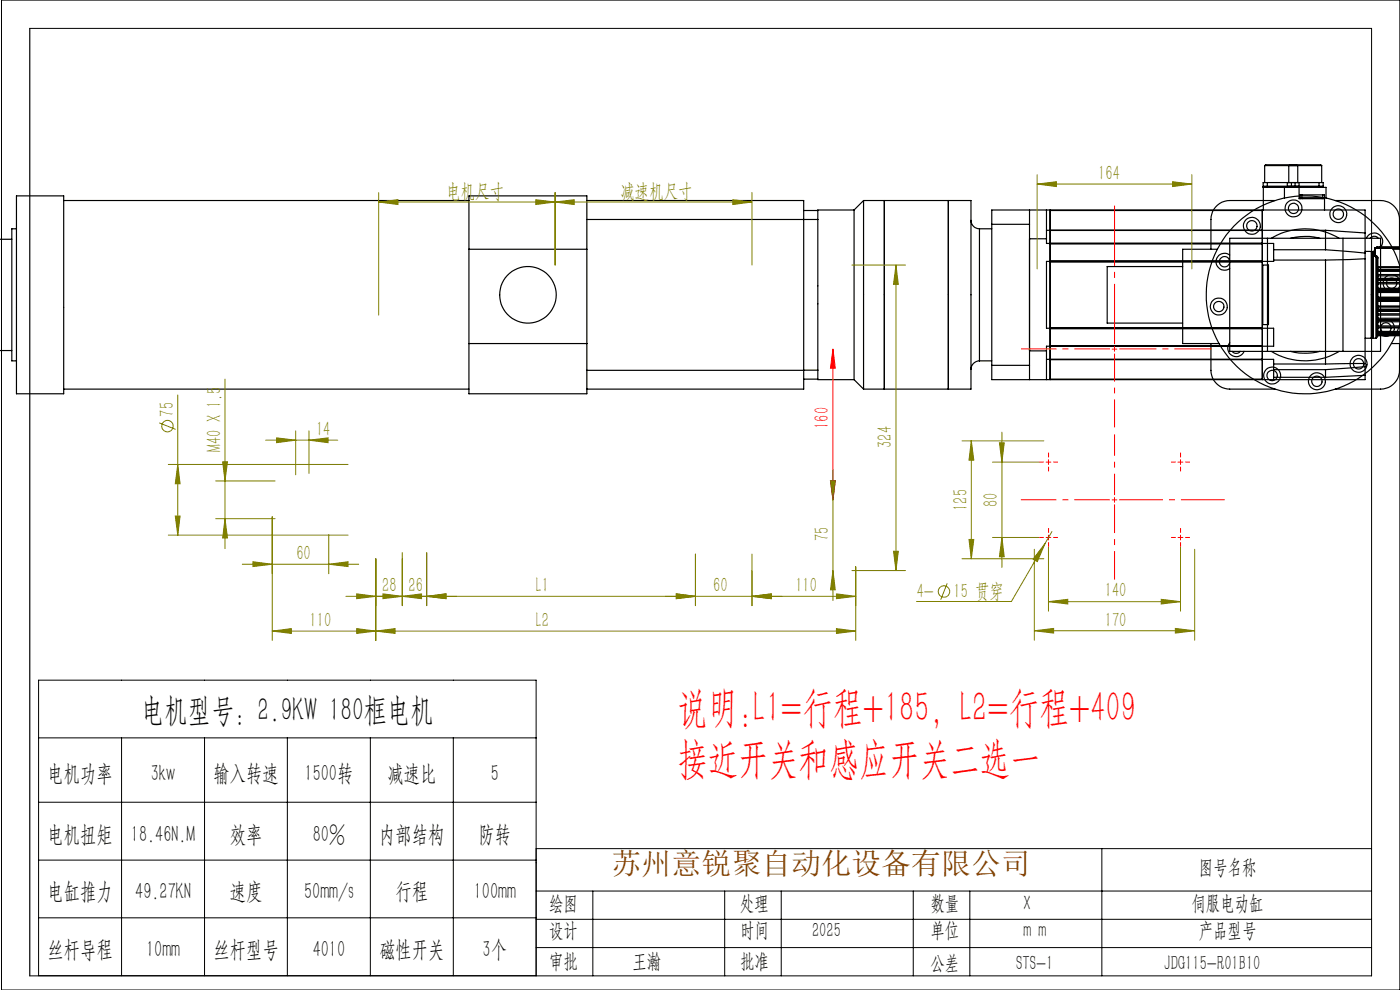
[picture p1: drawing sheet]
<svg xmlns="http://www.w3.org/2000/svg" width="297mm" height="210mm" viewBox="0 0 297 210" stroke-linecap="round" stroke-linejoin="round" font-family="sans-serif">
<g fill="none" stroke="#000" stroke-width=".25">
<path d="M6.3 6v201M268 39.7h13.3v2.3M268.3 35.1h7M268.3 35.1l.2-.1h6.6l.2 .1M268.3 35.1v3.6M268.9 38.7h-.9v5.8M268.9 38.7v1M272.5 39.7v2.3M273.1 39.5h.9zM273.1 39.7v-1h.9v1M273.4 35.1l.2-.1h6.6l.2 .1M273.4 35.1h7"/>
<path d="M273.4 35.1v3.6M274.7 39.5h.9zM274.7 39.7v-1h.9v3.4h5.4v2.4M275.3 35.1v3.6M275.6 39.7h.1M279.8 38.7h.9v1M279.8 38.7h-10.9M279.8 38.7v1M280.4 35.1v3.6M280.7 39.5h-12.7M0 50.8h2.5M3.5 41.5h10v42h-10z"/>
<path d="M3.5 48.5h-1v28h1M13.5 42.5h86M99.5 52.9v20M99.5 52.9h25M124.5 42.5v-1h-25v11.4M124.5 42.5h46v40h-46M124.5 42.5v4.1M124.5 46.6h49M124.5 46.6v32M170.5 44.7h3M173.5 46.6v31.9M173.5 44.7v1.9"/>
<path d="M181.2 44.5v36M181.2 44.5l-7.7 .2M183.2 42.5h22.8v40h-22.8M183.2 42.5v40M183.2 42.5l-2 2M187.6 42.5v40zM201.2 42.5v40zM206 46.7a1.81 1.81 0 0 0 1.8 1.8M207.8 48.5v28M207.8 48.5h2.6M210.4 47.6v-3.1h79.2v4.9M210.4 47.6h8"/>
<path d="M210.4 47.6v29.9M218.4 44.5v3.1M218.4 50.7h3.6M218.4 47.6v29.9M222 44.5v6.2M222 50.7v.9h48.2v3.8h-48.2v14.2h48.2v3.8h-48.2v1M222 48.9h.8M222.8 55.6v13.9M222.8 51.6v4M222.8 48.9v2.7M222.8 48.8v.1M222.8 55.3h45"/>
<path d="M222.8 44.5v4.3M222.8 51.7h45M222.8 55.6h45M222.8 51.6h45M222.8 48.9h45M222.8 48.8h45M222.8 44.7h45M250.9 56.5h-16v12h16M258.2 52.9h-7.3v20h7.7M260.9 50.5h32v24h-32zM260.9 54.1a1.79 1.79 0 0 0-2.4 .2 1.79 1.79 0 0 0 0 2.4 1.79 1.79 0 0 0 2.4 .2M267.8 55.6v13.9"/>
<path d="M267.8 51.6v4M267.8 48.9v2.7M267.8 48.8v.1M267.8 44.5v4.3M267.8 48.9h13.4M267.9 56.2h1.2v12.7h-1.2zM268.9 50.5v24M269.7 50.5a13.9 13.9 0 0 1 14.4 0M270.2 55.2h11M270.2 53h11M270.5 42.5h-9.6a4 4 0 0 0-4 4.1v6.3M273.8 50.5a12.7 12.7 0 0 1 6.2 0"/>
<path d="M275.9 41.9v.2M276.2 41.3h-.4v.6h.4M276.2 41.3v.6M276.2 41.9h4.4M276.2 41.3h4.4M276.3 41.9v.2M280.5 41.9v.2M280.6 41.3h.4v.6h-.4M280.6 41.3v.6M280.9 41.9v.2M281.2 55.2v22M281.2 53l8.4 .7"/>
<path d="M281.2 48.9v4.1M281.2 48.9l8.4 .5M283.3 42.5h9.6a4 4 0 0 1 4 4.1v6.3M284.9 50.5v24M289.6 54.9v22.2M289.6 54.9l-8.4 .3M289.6 53.7v1.2M289.6 49.4v4.3M289.6 53.3h1.3v18.4h-1.3M289.9 50.5a1.79 1.79 0 0 1 2.6-.8 1.79 1.79 0 0 1 .4 2.7M290.7 50.5l.2-.1a1.03 1.03 0 0 1 1.5 .1M290.9 53.4h.3"/>
<path d="M291.2 53.4v18.2M291.3 53.3l-.1 .1M291.3 53.3v18.4M291.3 53.3h.1M291.4 54.2l.4 .2M291.4 53.3v.9M291.6 53.2l-.2 .1M291.6 54l-.2 .2M291.6 54l.2 .2M291.6 52.6h.2M291.6 52.6v1.4M291.8 54.2v.2"/>
<path d="M291.8 52.6h-.2M291.8 52.6h.1M291.8 54.4h.1M291.8 54.2h.1M291.8 52.6v1.6M291.8 52.6h5.3M291.9 54.4l.2 .3M291.9 54.2v.2M291.9 54.2l.2 .1 .2 .4M291.9 54.4v17.3M292.1 54.7v16.9l-.2 .1M292.1 58.8l.2 .2"/>
<path d="M292.1 56.9l.2 .2M292.1 59.2l.2 .1M292.1 59.1l.2 .1M292.1 57.2l.2 .1M292.1 57.1l.2 .1M292.1 54.7h.2M292.3 59.3v.2M292.3 59.5l-.2 .2M292.3 59.9l-.2 .2 .2 .1M292.3 57.3v.3M292.3 57.6l-.2 .1M292.3 58.2l-.2 .1 .2 .2"/>
<path d="M292.3 59.9v.3M292.3 58.2v.3M292.3 56.6h-.2l.2 .2M292.3 56.6v.2M292.3 59v.2M292.3 57.1v.1M292.3 58.5v.5M292.3 56.8v.3M292.3 59h4.8M292.3 57.1h4.8M292.3 54.7v1.9M292.3 57.2v.1"/>
<path d="M292.3 57.6v.6M292.3 59.2v.1M292.3 59.5v.4M292.3 59.3h4.8M292.3 59.5h4.8M292.3 59.2h4.8M292.3 59.9h4.8M292.3 57.3h4.8M292.3 57.6h4.8M292.3 57.2h4.8M292.3 58.2h4.8M292.3 58.5h4.8"/>
<path d="M292.3 56.8h4.8M292.3 56.6h4.8M292.7 52.3h-.6v.3M292.7 52.3h4.4M292.7 52.3v.3M295.5 52.9h1.6M297.1 56.7a21 21 0 0 0-32.4-11.3 21 21 0 0 0 0 34.2 21 21 0 0 0 32.4-11.2M0 74.4h2.5M99.5 72.9v10.6h25v-1M99.5 72.9h25M124.5 78.6v3.9M173.5 78.5v1.9"/>
<path d="M173.5 78.5l-49 .1M207.8 76.5a1.81 1.81 0 0 0-1.8 1.8M207.8 76.5h2.6M210.4 77.5v3h79.2v-.9M210.4 77.5h8M218.4 77.5v3M218.4 74.4h3.6M222 74.4v6.1M222 76.2h48.2v4.3M222.8 69.5v3.9M222.8 73.4v.1M222.8 73.5v2.8"/>
<path d="M222.8 73.3h45M222.8 76.3v4.2M222.8 69.7h45M222.8 69.5h45M222.8 76.3h45M256.9 72.9v5.7a4 4 0 0 0 4 3.9h9.6M260.9 72.7a1.79 1.79 0 0 0 .4 2.7 1.79 1.79 0 0 0 2.6-.9M261.4 74.5l.7 .5 .6-.1 .4-.4M267.8 69.5v3.9M267.8 73.4v.1M267.8 73.5v2.8M267.8 76.3v4.2"/>
<path d="M269.7 74.5a13.9 13.9 0 0 0 14.4 0M270.2 77.2h11M270.2 78.4h11M273.8 74.5a12.5 12.5 0 0 0 6.2 0M281.2 78.4v1.6M289.6 77.1l-8.4 .1M289.6 77.8l-8.4 .6M289.6 77.1v.7M289.6 77.8v1.8M289.6 79.6l-8.4 .4M290.9 71.6h.3M291.2 71.6l.1 .1"/>
<path d="M291.3 71.7h.6M292.1 61l.2 .2M292.1 61.4h.2M292.1 63.2l.2 .2M292.1 61.3h.2M292.1 63.7h.2M292.1 65.4l.2 .2M292.1 67.4l.2 .1M292.1 69l.2 .1M292.1 70.2l.2 .1M292.1 70.9h.2M292.2 63.9h.1"/>
<path d="M292.2 61.2h.1M292.3 63.9l-.2 .2M292.3 66l-.2 .2M292.3 68l-.2 .1 .2 .2M292.3 69.5l-.2 .2M292.3 71.1l-.2 .3 .2-.2M292.3 61.4v.3M292.3 61.7l-.2 .2M292.3 63.4v.2M292.3 63.6l-.2 .1M292.3 61.8l-.2 .1 .2 .1M292.3 63l-.2 .1 .2 .1"/>
<path d="M292.3 65.6v.2M292.3 65.8l-.2 .1M292.3 65.9l-.2 .1M292.3 64.9h-.2l.2 .2M292.3 62v1M292.3 63v.2M292.3 61.8v.2M292.3 63.9v1M292.3 60.2v1M292.3 67.5v.3M292.3 67.8l-.2 .1M292.3 67.9l-.2 .1"/>
<path d="M292.3 66.6h-.2l.2 .2M292.3 64.9v.2M292.3 64.9h.1M292.3 66.6v.2M292.3 69.1v.3M292.3 69.4l-.2 .2M292.3 69.5l-.2 .1M292.3 68v.3M292.3 70.3v.2M292.3 70.5l-.2 .3M292.3 70.9v.2M292.3 61.2v.1"/>
<path d="M292.3 63.7v.2M292.3 65.9v.1M292.3 63.9h.1M292.3 67.9v.1M292.3 66v.6M292.3 68h-.2M292.3 69.5h.1M292.3 71.2h.1M292.3 61.2h4.8M292.3 63.9h4.8M292.3 66h4.8M292.3 68h4.8"/>
<path d="M292.3 69.5h4.8M292.3 71.2h4.8M292.3 61.2h.1M292.3 61.3v.1M292.3 61.7v.1M292.3 63.2v.2M292.3 63.6v.1M292.3 65.1v.5M292.3 65.8v.1M292.3 66.8v.7M292.3 67.8v.1M292.3 68.3v.8"/>
<path d="M292.3 69.4v.9M292.3 70.5v.4M292.3 71.1v.1M292.3 61.4h4.8M292.3 61.7h4.8M292.3 63.4h4.8M292.3 63.6h4.8M292.3 61.3h4.8M292.3 63.7h4.8M292.3 63.2h4.8M292.3 61.8h4.8M292.3 65.6h4.8"/>
<path d="M292.3 65.8h4.8M292.3 65.9h4.8M292.3 65.1h4.8M292.3 62h4.8M292.3 63h4.8M292.3 60.2h4.8M292.3 64.9h4.8M292.3 67.5h4.8M292.3 67.8h4.8M292.3 67.9h4.8M292.3 66.8h4.8M292.3 66.6h4.8"/>
<path d="M292.3 69.1h4.8M292.3 69.4h4.8M292.3 68.3h4.8M292.3 70.3h4.8M292.3 70.5h4.8M292.3 70.9h4.8M292.3 71.1h4.8M292.9 68.1a1.81 1.81 0 0 1 2.4 .2 1.81 1.81 0 0 1 0 2.5 1.81 1.81 0 0 1-2.4 .2M295.2 72.9h1.9M296.9 72.9v5.7a4 4 0 0 1-4 3.9h-9.6M297.1 70.6h-4.9l-.1 .2M297.1 70.6h-4.8l-.2 .2"/>
<path d="M13.5 82.5h86M170.5 80.4h3M173.5 80.4l7.7 .1M181.2 80.5l2 2M222.8 80.4h45M270.2 80h11"/>
<circle cx="259.8" cy="55.5" r="1.11"/>
<circle cx="265.6" cy="47.9" r="1.11"/>
<circle cx="265.6" cy="47.9" r="1.8"/>
<circle cx="274.4" cy="44.2" r="1.8"/>
<circle cx="274.4" cy="44.2" r="1.08"/>
<circle cx="283.9" cy="45.4" r="1.79"/>
<circle cx="283.9" cy="45.4" r="1.11"/>
<circle cx="112" cy="62.5" r="6"/>
<circle cx="258.6" cy="65" r="1.1"/>
<circle cx="258.6" cy="65" r="1.8"/>
<circle cx="269.9" cy="79.7" r="1.1"/>
<circle cx="269.9" cy="79.7" r="1.8"/>
<circle cx="288.2" cy="77.2" r="1.79"/>
<circle cx="288.2" cy="77.2" r="1.11"/>
<circle cx="294" cy="69.6" r="1.11"/>
<circle cx="295.2" cy="60.1" r="1.81"/>
<circle cx="295.2" cy="60.1" r="1.11"/>
<circle cx="279.4" cy="80.9" r="1.11"/>
<circle cx="279.4" cy="80.9" r="1.81"/>
</g>
<g fill="none" stroke="#808000" stroke-width=".21">
<path d="M220 39l4.1-.4v1zM220 37.1v19.9M220 39h32.8M248.7 38.6l4.1 .4-4.1 .6zM252.8 37.1v19.9M80.3 42.9l4.1-.5v1zM80.3 40.8v26M80.3 42.9h79.2M113.7 42.4l4.1 .5-4.1 .5zM117.8 42.9l4-.5v1zM117.8 40.8v15.4M155.5 42.4l4 .5-4 .5z"/>
<path d="M159.5 40.8v15.4M180.7 56.2h11.4M190.1 56.2l.5 4.1h-1.1zM190.1 56.2v64.8M33.8 89.7l3.5 1.4M35.7 98.5h38.1M37.7 98.5l.5 4.1h-1zM37.7 83.8v29.7M47.2 98h1.1l-.6 4zM47.7 80.4v36M56.4 93.4h15.2M58.7 92.9l4 .5-4 .5z"/>
<path d="M62.7 91.4v9.3M65.5 93.4l4.1-.5v1zM65.5 91.4v9M176.7 99.7v27.7M204.1 93.5h17.3M206.1 93.5l.5 4.1h-1zM206.1 93.5v25M210.5 98h9.9M212 93.9h1l-.5 4.1zM212.5 91.7v28.7M35.7 113.5h38.1M37.2 109.5h1l-.5 4z"/>
<path d="M45.8 110h12.5M45.8 102h12.5M47.7 110l.6 4.1h-1.1zM51.4 119.7h24.7M53.7 119.2l4 .5-4 .5zM57.7 109.6v26.2M69.7 119.7l4.1-.5v1zM69.7 113.4v8.3M79.7 118.5v17.3M85.3 117.2v11.3M90.5 117.2v11.3M147.5 117.5v11"/>
<path d="M159.5 117.5v11M176.2 101.9h1l-.5 4.1zM189.5 116.9h1.1l-.5 4.1zM204.1 118.5h17.3M205.6 114.4h1l-.5 4.1zM210.5 114h9.9M212.5 114l.5 4.1h-1zM219.4 116.5v19.3M221.7 115.3l-1.6 3.8-.9-.5zM221.7 115.3l-7.1 12.3h-20.1M222.4 116v13.6M223.2 112.7l-1.5 2.6"/>
<path d="M250.4 116v13.6M253.4 116.5v19.3M57.7 133.9l4.1-.6v1.1zM57.7 133.9h123.8M75.7 126l4 .5-4 .5zM75.7 133.3l4 .6-4 .5zM79.7 133.9l4.1-.6v1.1zM81.2 126l4.1 .5-4.1 .5zM85.3 126.5l4.1-.5v1zM90.5 126.5l4.1-.5v1zM143.5 126l4 .5-4 .5zM159.5 126.5l4.1-.5v1z"/>
<path d="M176.7 121l.5 4.1h-1zM177.4 133.3l4.1 .6-4.1 .5zM177.4 126l4.1 .5-4.1 .5zM180.7 121h11.4M181.5 126.5h-108.1M181.5 120.2v15.6M200.9 123.7l-1.3 3.5M219.4 133.8l4.1-.5v1zM219.4 133.8h34M222.4 127.6l4.1-.5v1zM222.4 127.6h28M246.3 127.1l4.1 .5-4.1 .5z"/>
<path d="M249.3 133.3l4.1 .5-4.1 .5z"/>
<circle cx="35.5" cy="90.4" r="1.22"/>
<circle cx="200.2" cy="125.5" r="1.22"/>
</g>
<g fill="none" stroke="#f00" stroke-width=".21">
<path d="M176.7 74l.5 4.1h-1zM176.7 74v32M235.9 74h1M236.4 73.5v1M221.9 98h1M222.4 97.5v1M249.9 98h1M250.4 97.5v1M176.2 101.9h1l-.5 4.1zM221.9 114h1M222.4 113.5v1M235.9 106h1"/>
<path d="M236.4 105.5v1M249.9 114h1M250.4 113.5v1"/>
</g>
<g fill="none" stroke="#f00" stroke-width=".21" stroke-dasharray="30.5 1.3 1.3 1.3" stroke-linecap="butt">
<path d="M221.4 98h-1M222.4 97v-1M222.4 99v1M223.4 98h1M249.4 98h-1M250.4 97v-1M250.4 99v1M251.4 98h1M221.4 114h-1M222.4 113v-1M222.4 115v1M223.4 114h1"/>
<path d="M249.4 114h-1M250.4 113v-1M250.4 115v1M251.4 114h1"/>
</g>
<path d="M236.4 73v-29.4" fill="none" stroke="#f00" stroke-width=".21" stroke-dasharray="30.5 1.3 1.3 1.3" stroke-dashoffset="17.7" stroke-linecap="butt"/>
<path d="M235.4 74h-18.8M235.4 106h-18.8" fill="none" stroke="#f00" stroke-width=".21" stroke-dasharray="30.5 1.3 1.3 1.3" stroke-dashoffset="23" stroke-linecap="butt"/>
<path d="M236.4 75v15.7" fill="none" stroke="#f00" stroke-width=".21" stroke-dasharray="30.5 1.3 1.3 1.3" stroke-dashoffset="24.6" stroke-linecap="butt"/>
<path d="M237.4 74h19.6" fill="none" stroke="#f00" stroke-width=".21" stroke-dasharray="30.5 1.3 1.3 1.3" stroke-dashoffset="22.6" stroke-linecap="butt"/>
<path d="M236.4 105v-12.9" fill="none" stroke="#f00" stroke-width=".21" stroke-dasharray="30.5 1.3 1.3 1.3" stroke-dashoffset="26" stroke-linecap="butt"/>
<path d="M236.4 107v16" fill="none" stroke="#f00" stroke-width=".21" stroke-dasharray="30.5 1.3 1.3 1.3" stroke-dashoffset="24.4" stroke-linecap="butt"/>
<path d="M237.4 106h22.4" fill="none" stroke="#f00" stroke-width=".21" stroke-dasharray="30.5 1.3 1.3 1.3" stroke-dashoffset="21.2" stroke-linecap="butt"/>
<g fill="none" stroke="#000" stroke-width=".21">
<path d="M.3 0h296.7v210h-296.7zM6.3 6h284.7v201h-284.7M8.2 156.5h105.5M25.8 156.5v50.5M43.4 156.5v50.5M61 156.5v50.5M78.6 156.5v50.5M96.2 156.5v50.5M8.2 170.2h105.5M8.2 182.4h105.5M8.2 194.7h105.5M113.7 195h177.3"/>
<path d="M113.7 189h177.3M113.7 180h177.3M125.8 189v18M153.7 189v18M165.7 189v18M193.7 189v18M205.7 189v18M233.8 180v27M113.7 201h177.3M113.7 207h-105.5v-62.7h105.5v62.7"/>
</g>
<path d="M176.7 74l.5 4.1h-1zM176.2 101.9h1l-.5 4.1z" fill="#f00"/>
<g fill="#808000">
<path d="M85.3 126.5l4.1-.5v1zM75.7 126l4 .5-4 .5zM90.5 126.5l4.1-.5v1zM81.2 126l4.1 .5-4.1 .5zM159.5 126.5l4.1-.5v1zM143.5 126l4 .5-4 .5z"/>
<path d="M53.7 119.2l4 .5-4 .5zM69.7 119.7l4.1-.5v1zM57.7 133.9l4.1-.6v1.1zM75.7 133.3l4 .6-4 .5zM90.5 126.5l4.1-.5v1zM143.5 126l4 .5-4 .5zM79.7 133.9l4.1-.6v1.1zM177.4 133.3l4.1 .6-4.1 .5zM159.5 126.5l4.1-.5v1zM177.4 126l4.1 .5-4.1 .5zM80.3 42.9l4.1-.5v1zM113.7 42.4l4.1 .5-4.1 .5zM117.8 42.9l4-.5v1zM155.5 42.4l4 .5-4 .5zM58.7 92.9l4 .5-4 .5zM65.5 93.4l4.1-.5v1zM222.4 127.6l4.1-.5v1zM246.3 127.1l4.1 .5-4.1 .5zM219.4 133.8l4.1-.5v1zM249.3 133.3l4.1 .5-4.1 .5zM221.7 115.3l-2.5 3.3 .9 .5z"/>
<path d="M189.5 116.9h1.1l-.5 4.1zM190.1 56.2l.5 4.1h-1.1zM47.7 110l.6 4.1h-1.1zM47.2 98h1.1l-.6 4zM37.2 109.5h1l-.5 4zM37.7 98.5l.5 4.1h-1zM205.6 114.4h1l-.5 4.1zM206.1 93.5l.5 4.1h-1z"/>
<path d="M176.2 101.9h1l-.5 4.1zM176.7 121l.5 4.1h-1zM212 93.9h1l-.5 4.1zM212.5 114l.5 4.1h-1z"/>
<path d="M220 39l4.1-.4v1zM248.7 38.6l4.1 .4-4.1 .6z"/>
</g>
<g font-size="9.2" fill="#f00">
<text x="143.8" y="153.2">说明:L1=行程+185，L2=行程+409</text>
<text x="143.8" y="163.9">接近开关和感应开关二选一</text>
</g>
<text font-size="7.1" x="30" y="152.9">电机型号：2.9KW 180框电机</text>
<text font-size="6.3" fill="#804000" x="129.7" y="185.4">苏州意锐聚自动化设备有限公司</text>
<g font-size="4.9">
<text x="10.1" y="165.6">电机功率</text>
<text x="32" y="165.6">3kw</text>
<text x="45.3" y="165.6">输入转速</text>
<text x="64.6" y="165.6">1500转</text>
<text x="82.2" y="165.6">减速比</text>
<text x="104.1" y="165.6">5</text>
<text x="10.1" y="178.5">电机扭矩</text>
<text x="27.8" y="178.5">18.46N.M</text>
<text x="48.7" y="178.5">效率</text>
<text x="66.4" y="178.5">80%</text>
<text x="80.5" y="178.5">内部结构</text>
<text x="101.5" y="178.5">防转</text>
<text x="10.1" y="190.8">电缸推力</text>
<text x="28.7" y="190.8">49.27KN</text>
<text x="48.7" y="190.8">速度</text>
<text x="64.5" y="190.8">50mm/s</text>
<text x="83.9" y="190.8">行程</text>
<text x="100.5" y="190.8">100mm</text>
<text x="10.1" y="203.1">丝杆导程</text>
<text x="31" y="203.1">10mm</text>
<text x="45.3" y="203.1">丝杆型号</text>
<text x="66.3" y="203.1">4010</text>
<text x="80.5" y="203.1">磁性开关</text>
<text x="102.4" y="203.1">3个</text>
</g>
<g font-size="4.4" fill="#808000">
<text x="94.7" y="42">电机尺寸</text>
<text x="131.6" y="42">减速机尺寸</text>
<text x="233" y="38.2">164</text>
<text x="36.9" y="88.4" transform="rotate(-90 36.9 88.4)">75</text>
<text x="46.9" y="95.8" transform="rotate(-90 46.9 95.8)">M40 X 1.5</text>
<text x="67.1" y="92.5">14</text>
<text x="189.2" y="95" transform="rotate(-90 189.2 95)">324</text>
<text x="211.7" y="107.6" transform="rotate(-90 211.7 107.6)">80</text>
<text x="205.2" y="108.4" transform="rotate(-90 205.2 108.4)">125</text>
<text x="62.9" y="118.8">60</text>
<text x="175.8" y="114.8" transform="rotate(-90 175.8 114.8)">75</text>
<text x="81.1" y="125.6">28</text>
<text x="86.7" y="125.6">26</text>
<text x="113.7" y="125.6">L1</text>
<text x="151.3" y="125.6">60</text>
<text x="168.7" y="125.6">110</text>
<text x="194.5" y="126.8">4-</text>
<text x="202.3" y="126.8">15 贯穿</text>
<text x="234.4" y="126.7">140</text>
<text x="65.7" y="133">110</text>
<text x="113.7" y="133">L2</text>
<text x="234.4" y="132.9">170</text>
</g>
<text font-size="4.4" fill="#f00" x="175.8" y="91" transform="rotate(-90 175.8 91)">160</text>
<g font-size="4.4">
<text x="254.3" y="185.4">图号名称</text>
<text x="116.5" y="193">绘图</text>
<text x="157" y="193">处理</text>
<text x="197.4" y="193">数量</text>
<text x="217.1" y="193">X</text>
<text x="252.8" y="193">伺服电动缸</text>
<text x="116.5" y="198.8">设计</text>
<text x="157" y="198.8">时间</text>
<text x="172.3" y="198.8">2025</text>
<text x="197.4" y="198.8">单位</text>
<text x="217.1" y="198.8">m m</text>
<text x="254.3" y="198.8">产品型号</text>
<text x="116.5" y="205.4">审批</text>
<text x="134.1" y="205.4">王瀚</text>
<text x="157" y="205.4">批准</text>
<text x="197.4" y="205.7">公差</text>
<text x="215.5" y="205.7">STS-1</text>
<text x="247" y="205.7">JDG115-R01B10</text>
</g>
</svg>
